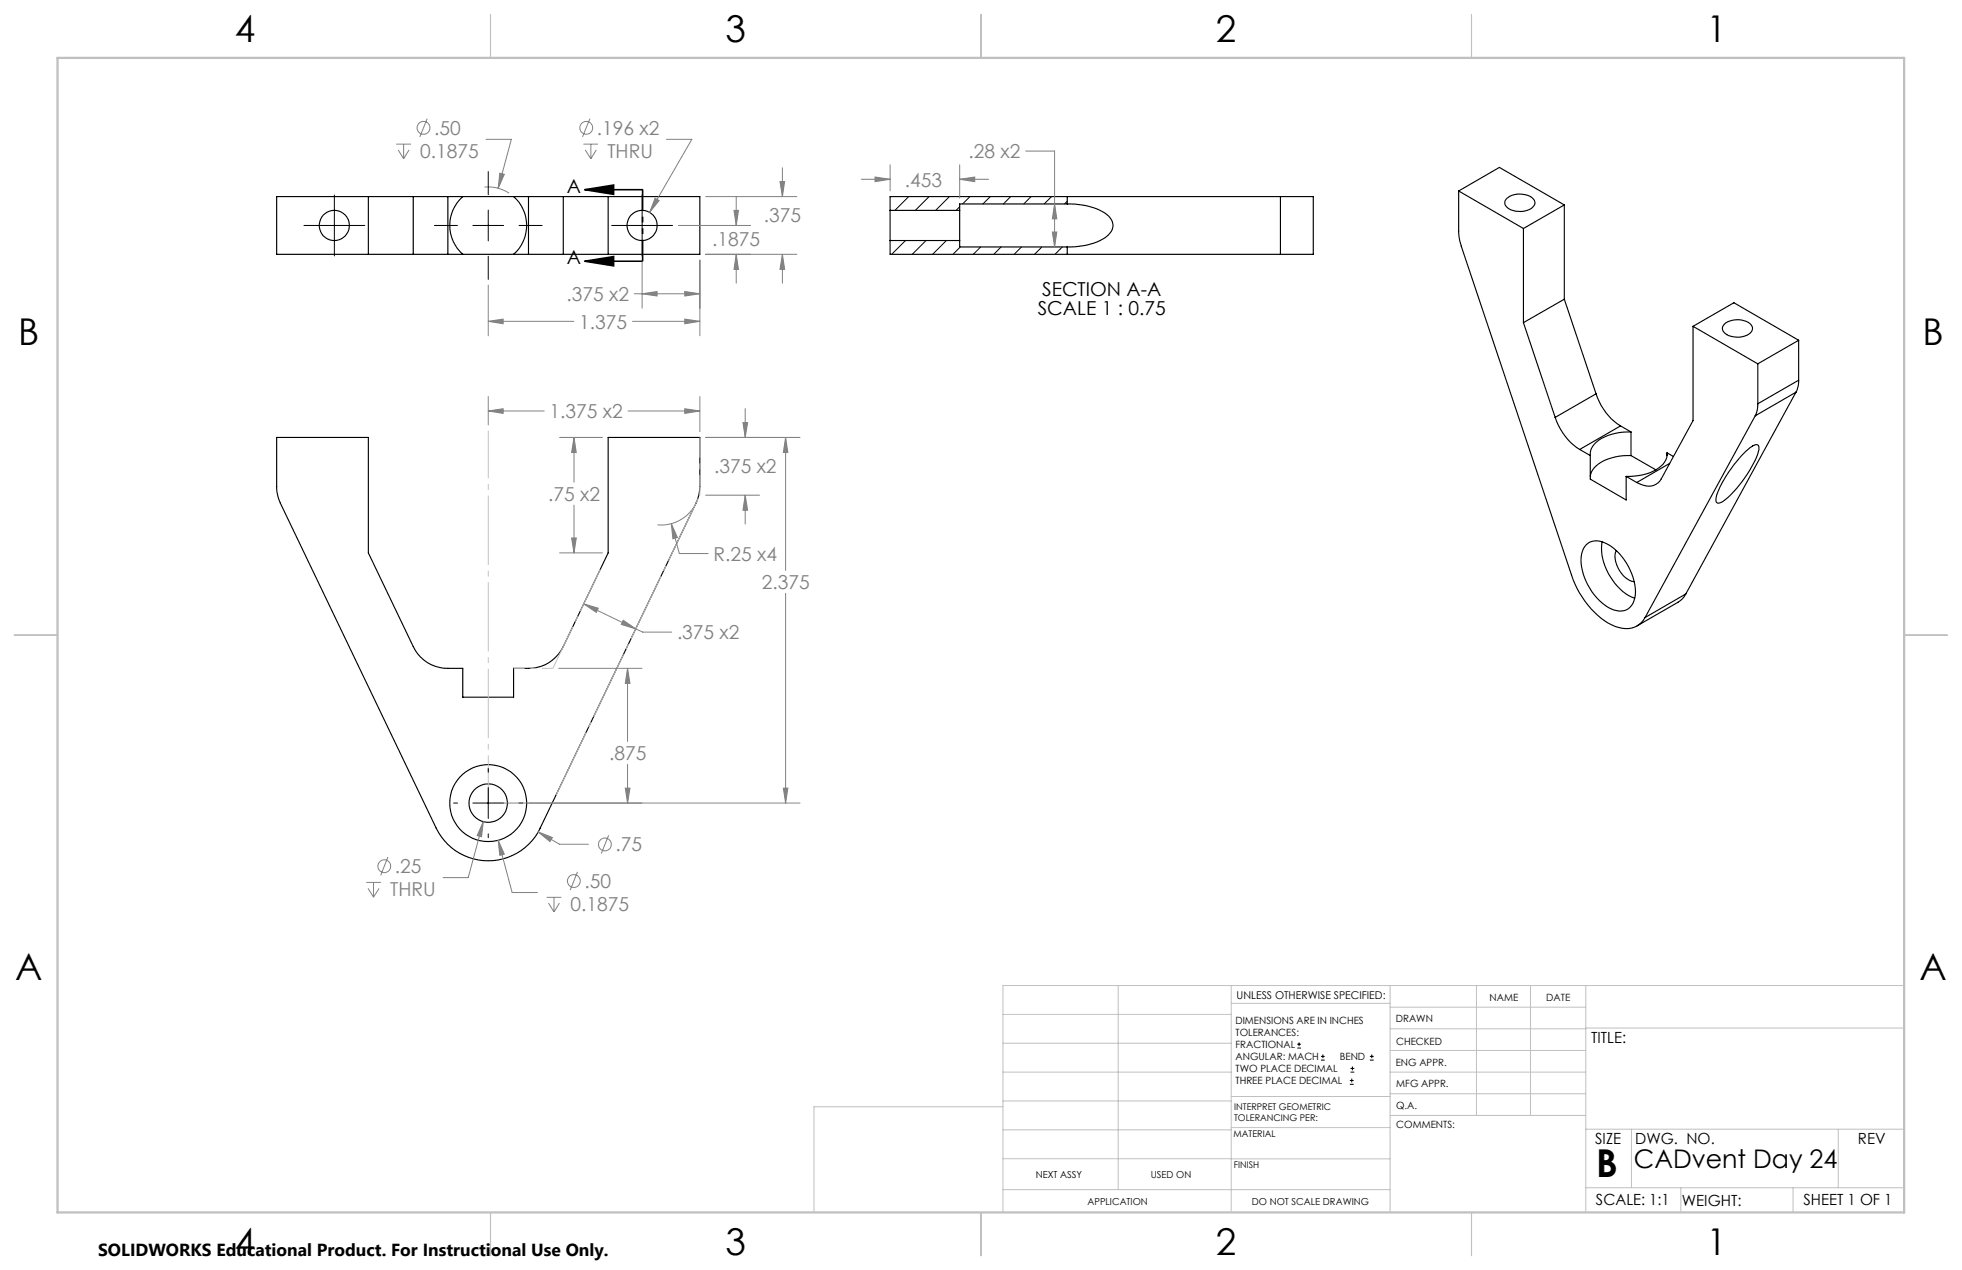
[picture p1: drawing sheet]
<svg xmlns="http://www.w3.org/2000/svg" width="432mm" height="279mm" viewBox="0 0 432 279" stroke-linecap="round" stroke-linejoin="round" font-family="sans-serif">
<g fill="none" stroke="#000" stroke-width=".25">
<path d="M81.1 43.3v12.7M90.9 56h7.7M90.9 43.3h7.7M90.9 43.3h-30v12.7h30M90.9 43.3v12.7M98.6 56h17.7M98.6 43.3h17.7M98.6 43.3v12.7M101.8 43.3a8.5 8.5 0 0 0 0 12.7M113 43.3a8.4 8.4 0 0 1 0 12.7M116.3 56h7.7M116.3 43.3h7.7"/>
<path d="M116.3 43.3v12.7M124 43.3h30v12.7h-30M124 43.3v12.7M133.8 43.3v12.7M195.9 46.3v6.6M195.9 52.9v3.1h85.9M195.9 46.3h15.3M195.9 52.9h15.3M211.2 46.3v6.6M211.2 52.9v1.4h23.7M234.9 44.9a14 14 0 0 1 9.1 2.7 2.73 2.73 0 0 1-.4 4.4 14.4 14.4 0 0 1-8.7 2.3M234.9 43.3v1.6"/>
<path d="M234.9 54.3v1.7M234.9 44.9h-23.7v1.4M281.8 43.3h7.2v12.7h-7.2M281.8 43.3h-85.9v3M281.8 43.3v12.7M321 42v9.2l.6 3 24.3 72.3a19.2 19.2 0 0 0 8.8 11 5.4 5.4 0 0 0 6.5-.6l.9-1M321 42l14.3 8.3M321 42l9-5.2 14.3 8.3M331.6 43.6a4.7 4.7 0 0 1 5.9 .2 1.42 1.42 0 0 1-.9 2.3 4.5 4.5 0 0 1-5.3-.9l-.1-.4a1.16 1.16 0 0 1 .4-1.2zM335.3 50.3v20.7M344.3 45.1l-9 5.2M344.3 45.1v20.7"/>
<path d="M335.3 71l7 20.8M344.3 65.8l-9 5.2M344.3 65.8l7 20.8M372.6 71.8v20.7l-7 12.8a3.3 3.3 0 0 1-4.7 1.2l-.7-.3M372.6 71.8l14.3 8.2M372.6 71.8l9-5.2 14.3 8.3M379.5 71.3a4.7 4.7 0 0 1 5.9 .1 1.45 1.45 0 0 1-.9 2.3 4.6 4.6 0 0 1-5.3-.9 1.21 1.21 0 0 1 .3-1.5zM395.9 74.9l-9 5.1M395.9 74.9v8.7M60.9 96.2h20.2v25.4l9.8 20.6a8.3 8.3 0 0 0 7.7 4.8h3.2v6.4h11.2v-6.4a13.3 13.3 0 0 0 7-.8 8.8 8.8 0 0 0 4-4l9.8-20.6v-25.4h20.2v10.8a8.4 8.4 0 0 1-.8 3.7l-34.3 71.5a12.7 12.7 0 0 1-11.5 7.2 12.7 12.7 0 0 1-11.4-7.2l-34.3-71.5a9.1 9.1 0 0 1-.8-3.7zM342.3 91.8a13.3 13.3 0 0 0 5.4 7.1M347.7 98.9l2.3 1.3"/>
<path d="M351.3 86.6a12.8 12.8 0 0 0 5.4 7.1M351.3 86.6l-9 5.2M356.7 93.7l-9 5.2M356.7 93.7l2.3 1.3M359 95a10 10 0 0 0-8.5 3.2 3.1 3.1 0 0 0-.5 2M359 95v5.2M366.9 99.6a4.1 4.1 0 0 1-2.5 3.8 12.5 12.5 0 0 1-6.5 1.4M366.9 99.6l1.4 .8M366.9 99.6v.6M384.3 99.2a3.1 3.1 0 0 1 2.6-1.3 2.16 2.16 0 0 1-.1 2.3 25.4 25.4 0 0 1-7.9 10.3 .74 .74 0 0 1-1 .1 .74 .74 0 0 1-.3-.9 24.5 24.5 0 0 1 6.7-10.5zM386.3 91.5l-24.2 44.4M386.9 88.8l-.1 1.2-.5 1.5"/>
<path d="M386.9 80v8.8M395.3 86.3l-9 5.2M395.3 86.3l-24.3 44.4M395.9 83.6a5.1 5.1 0 0 1-.6 2.7M395.9 83.6l-9 5.2M349.1 119.8a3.8 3.8 0 0 1 4.8 0 13 13 0 0 1 6 11.1 3.4 3.4 0 0 1-4.1 3.4 10.9 10.9 0 0 1-6.7-6.3 8.4 8.4 0 0 1-.3-7.7zM350 100.2v5.2l7.9 4.6v-5.2M352.6 119.2a12.3 12.3 0 0 0 7.2 12.4M357.9 104.8l2.3 1.4M359 100.2a10 10 0 0 0-8.5 3.2l-.5 1.4M359 100.2l5.4 3.2M367.5 102l-7.3 4.2"/>
<path d="M355.7 121.1a5.5 5.5 0 0 0 1.6 5.6l1.4 1 1 .3M371 130.7a4.4 4.4 0 0 1-1.7 1.8l-9 5.2M371 130.7l-8.9 5.2"/>
<circle cx="73.6" cy="49.6" r="3.3"/>
<circle cx="141.3" cy="49.6" r="3.3"/>
<circle cx="107.5" cy="176.7" r="8.5"/>
<circle cx="107.5" cy="176.7" r="4.2"/>
</g>
<g fill="none" stroke="#000" stroke-width=".22">
<path d="M107.5 37.7v5.1M66.9 49.6h13.4M73.6 42.9v13.4M95.6 49.6h5.1M104.1 49.6h6.7M107.5 46.2v6.8M107.5 56.4v5.1M114.2 49.6h5.1M134.6 49.6h13.4M141.3 42.9v13.4M199.3 52.9l-3 3.1M200 43.3l-3 3"/>
<path d="M203.8 52.9l-3 3.1M204.5 43.3l-3.1 3M208.3 52.9l-3.1 3.1M209 43.3l-3.1 3M211.2 45.5l-.8 .8M211.3 54.3l-1.6 1.7M213.5 43.3l-1.7 1.6M215.8 54.3l-1.6 1.7M217.9 43.3l-1.6 1.6M220.3 54.3l-1.6 1.7M222.4 43.3l-1.6 1.6M224.8 54.3l-1.6 1.7"/>
<path d="M226.9 43.3l-1.6 1.6M229.3 54.3l-1.6 1.7M231.4 43.3l-1.6 1.6M233.3 54.8l-1.1 1.2M233.8 54.3l-.4 .5M234.9 44.3l-.6 .6M99.8 176.7h.9M104.1 176.7h6.7M107.5 169.1v.8M107.5 173.3v6.8M114.2 176.7h.9M107.5 183.4v.9"/>
<path d="M285.5 230.6h.8M285.5 229.7h.8M285.9 229.3v.9M290.7 233.2h.8M290.7 232.4h.8M291.1 232v.8M297.1 238.5h.8M297.1 237.7h.8M297.2 235.9h.9M297.2 235.1h.9M297.5 237.3v.8M297.6 234.6v.9"/>
<path d="M301.5 233.2h.8M301.5 232.4h.8M301.9 232v.8"/>
</g>
<g fill="none" stroke="#808080" stroke-width=".22">
<path d="M87.2 31.7h3.3M87.6 33l1.2 1.9M88.8 31.7v3.2M90 33l-1.2 1.9M94 26.1l-1.6 4M107 30.7h5.5l-2.9 10.7M110 38.1l1 .2-1.4 3.1zM128.4 31.7h3.2M128.8 33l1.2 1.9M129.8 26.1l-1.6 4M130 31.7v3.2M131.2 33l-1.2 1.9"/>
<path d="M146.7 30.7h5.6l-9.3 16M171.7 39.9h1l-.5 3.4zM172.2 36.9v6.4M189.5 39.4h6.4M192.6 38.9l3.3 .5-3.3 .6zM195.9 36.3v5.7M211.2 36.3v7.3M211.2 39.4h6.4M211.2 39.4l3.3-.5v1.1zM225.7 33.2h6.4v21.1M106.6 41.2a8.4 8.4 0 0 1 5.4 1.3M141.3 57.6v10.2"/>
<path d="M144.2 43.6l.9 .5-2.1 2.6zM149.3 49.6h15.9M154 57.2v16.7M155.3 56h20.1M155.3 43.3h20.1M161.5 46.3h1l-.5 3.3zM162 43.3v6.3M162 56v6.3M162 56l.5 3.3h-1zM172.2 56v6.3M172.2 56l.5 3.3h-1zM231.6 51h1l-.5 3.3z"/>
<path d="M232.1 44.9l.5 3.3h-1zM107.5 62.7v11.2M107.5 70.7h18.8M107.5 70.7l3.2-.5v1zM139.2 70.7h14.8M139.6 64.6h14.4M141.3 64.6l3.3-.5v1zM150.7 70.2l3.3 .5-3.3 .5zM150.7 64.1l3.3 .5-3.3 .5zM107.5 90.4l3.2-.5v1zM107.5 87.2v6.3M107.5 90.4h12.3"/>
<path d="M123.2 96.2h9.4M126.3 96.2v9.9M126.3 96.2l.5 3.4h-1zM138.2 90.4h15.8M150.7 89.9l3.3 .5-3.3 .5zM154 87.2v7.8M155.3 96.2h20.8M163.5 93h1l-.5 3.2zM164 89.9v6.3M172.9 96.2v29.3M172.9 96.2l.5 3.4h-1zM125.8 118.4h1l-.5 3.2z"/>
<path d="M126.3 111.1v10.5M147.7 115.2l1.8 6.6h6.4M147.7 115.2l1.4 3.1-1 .2zM152.5 111.8a8.5 8.5 0 0 1-7.8 3.7M155.3 108.9h11.9M164 108.9l.5 3.4h-1zM164 108.9v6.4M123.2 121.6h9.4M128.5 132.9l3.2 .9-.5 .9zM128.5 132.9l11.4 5.5M137.2 136.5l2.7 1.9-3.2-1zM139.9 138.4l1.6 .7h6.3"/>
<path d="M172.9 130.5v46.2M122.9 147h18.4M138.1 147l.5 3.4h-1zM138.1 147v16.1M108.7 176.7h67.4M137.6 173.4h1l-.5 3.3zM138.1 168.2v8.5M172.4 173.4h1l-.5 3.3zM80.6 194.1h3.2M81 195.4l1.2 2M82.2 194.1v3.3M83.4 195.4l-1.2 2"/>
<path d="M85.4 188.6l-1.6 4M106.4 180.8l-3.4 12.3h-5.5M106.4 180.8l-.4 3.3-1-.3zM109.6 184.9l3.1 11.5h5.6M109.6 184.9l1.4 3-1 .3zM118.4 183l4.8 2.7h6.3M118.4 183l3.2 1.3-.6 .8zM120.3 197.4h3.2M120.7 198.7l1.2 1.9M121.9 197.4v3.2M123.1 198.7l-1.2 1.9M127.1 191.8l-1.6 4"/>
<path d="M133.9 183.8l-1.6 4"/>
<circle cx="93.2" cy="28.1" r="1.41"/>
<circle cx="129" cy="28.1" r="1.4"/>
<circle cx="84.6" cy="190.6" r="1.4"/>
<circle cx="126.3" cy="193.8" r="1.41"/>
<circle cx="133.1" cy="185.8" r="1.41"/>
</g>
<path d="M128.7 41.7l6.3-1v2.1zM128.7 57.5l6.3-1.1v2.1zM128.7 41.7h12.7M128.7 57.5h12.7" fill="none" stroke="#000" stroke-width=".35"/>
<path d="M141.4 41.7v15.8" fill="none" stroke="#000" stroke-width=".35" stroke-dasharray="6.3 1.3 1.3 1.3 1.3 1.3" stroke-dashoffset="1.7" stroke-linecap="butt"/>
<path d="M107.5 176.7v-81.9" fill="none" stroke="#c0c0c0" stroke-width=".22" stroke-dasharray="15.2 1.3 1.3 1.3" stroke-dashoffset="4.8" stroke-linecap="butt"/>
<path d="M154 96.2v12.7" fill="none" stroke="#c0c0c0" stroke-width=".22" stroke-dasharray="15.2 1.3 1.3 1.3" stroke-dashoffset="10.8" stroke-linecap="butt"/>
<path d="M154 108.9l-31.9 66.6" fill="none" stroke="#c0c0c0" stroke-width=".22" stroke-dasharray="15.2 1.3 1.3 1.3" stroke-dashoffset="-.7" stroke-linecap="butt"/>
<path d="M113.1 147h8.6" fill="none" stroke="#c0c0c0" stroke-width=".22" stroke-dasharray="15.2 1.3 1.3 1.3" stroke-dashoffset="12.8" stroke-linecap="butt"/>
<path d="M121.7 147l10.4-21.7" fill="none" stroke="#c0c0c0" stroke-width=".22" stroke-dasharray="15.2 1.3 1.3 1.3" stroke-dashoffset="5.1" stroke-linecap="butt"/>
<g fill="none" stroke="#c0c0c0" stroke-width=".22">
<path d="M246.1 216.8v44.9M271 216.8v49.9M305.9 216.8v49.9M324.9 216.8v28.6M336.8 216.8v28.6M349 216.8v49.9M419.1 216.8h-198.4v49.9M220.7 235.9h50.3M220.7 229.5h50.3M220.7 223.2h50.3M271 220.7h34.9M305.9 231.1h43.1"/>
<path d="M305.9 226.3h43.1M305.9 221.6h43.1M305.9 235.9h43.1M349 226.2h70.1M220.7 248.6h50.3M220.7 242.2h50.3M220.7 254.9h50.3M220.7 243.5h-41.6v23.2M271 255h34.9M271 248.1h35M271 241.2h35M305.9 240.6h43.1"/>
<path d="M306 245.4h43M349 248.4h70.1M359.1 248.4v12.9M404.6 248.4v12.9M220.7 261.7h85.2M349 261.3h70.1M369.9 261.3v5.4M394.6 261.3v5.4"/>
</g>
<path d="M108 3.2v9.5M215.9 3.2v9.5M323.8 3.2v9.5M3.1 139.7h9.6M419.1 139.7h9.5M108 266.7v9.6M215.9 266.7v9.6M323.8 266.7v9.6" fill="none" stroke="#c0c0c0" stroke-width=".25"/>
<path d="M12.7 12.7h406.4v254h-406.4z" fill="none" stroke="#c0c0c0" stroke-width=".5"/>
<path d="M128.7 41.7l6.3-1v2.1zM128.7 57.5l6.3-1.1v2.1z" fill="#000"/>
<g fill="#808080">
<path d="M126.3 96.2l.5 3.4h-1zM125.8 118.4h1l-.5 3.2zM172.9 96.2l.5 3.4h-1zM172.4 173.4h1l-.5 3.3zM106.4 180.8l-1.4 3 1 .3zM109.6 184.9l.4 3.3 1-.3zM118.4 183l2.6 2.1 .6-.8zM147.7 115.2l.4 3.3 1-.2zM110 38.1l-.4 3.3 1.4-3.1zM172.2 56l.5 3.3h-1zM171.7 39.9h1l-.5 3.4zM144.2 43.6l-1.2 3.1 2.1-2.6zM150.7 70.2l3.3 .5-3.3 .5zM107.5 70.7l3.2-.5v1zM141.3 64.6l3.3-.5v1zM150.7 64.1l3.3 .5-3.3 .5zM162 56l.5 3.3h-1zM161.5 46.3h1l-.5 3.3zM192.6 38.9l3.3 .5-3.3 .6zM211.2 39.4l3.3-.5v1.1zM232.1 44.9l.5 3.3h-1zM231.6 51h1l-.5 3.3z"/>
<path d="M163.5 93h1l-.5 3.2zM164 108.9l.5 3.4h-1zM128.5 132.9l3.2 .9-.5 .9zM137.2 136.5l2.7 1.9-3.2-1zM107.5 90.4l3.2-.5v1zM150.7 89.9l3.3 .5-3.3 .5zM137.6 173.4h1l-.5 3.3zM138.1 147l.5 3.4h-1z"/>
</g>
<text font-size="8.5" x="351.3" y="259">B</text>
<g font-size="8.1">
<text x="51.7" y="9.3">4</text>
<text x="159.7" y="9.3">3</text>
<text x="267.6" y="9.3">2</text>
<text x="375.6" y="9.3">1</text>
<text x="4" y="76">B</text>
<text x="423.1" y="76">B</text>
<text x="3.3" y="215.7">A</text>
<text x="422.4" y="215.7">A</text>
<text x="51.7" y="276">4</text>
<text x="159.7" y="276">3</text>
<text x="267.6" y="276">2</text>
<text x="375.6" y="276">1</text>
</g>
<text font-size="5.6" x="359.6" y="257">CADvent Day 24</text>
<g font-size="4.2" fill="#808080">
<text x="95.6" y="29.7">.50</text>
<text x="131.4" y="29.7">.196 x2</text>
<text x="92.5" y="34.8">0.1875</text>
<text x="133.7" y="34.8">THRU</text>
<text x="213.2" y="34.8">.28 x2</text>
<text x="199.2" y="41">.453</text>
<text x="168.1" y="48.7">.375</text>
<text x="156.8" y="54.2">.1875</text>
<text x="124.7" y="66.2">.375 x2</text>
<text x="127.5" y="72.3">1.375</text>
<text x="121" y="92">1.375 x2</text>
<text x="157.1" y="104.1">.375 x2</text>
<text x="120.6" y="110.2">.75 x2</text>
<text x="157" y="123.4">R.25 x4</text>
<text x="167.6" y="129.6">2.375</text>
<text x="149" y="140.7">.375 x2</text>
<text x="134" y="167.2">.875</text>
<text x="135.5" y="187.3">.75</text>
<text x="85.9" y="197.2">THRU</text>
<text x="86.9" y="192.1">.25</text>
<text x="128.6" y="195.4">.50</text>
<text x="125.6" y="200.5">0.1875</text>
</g>
<g font-size="4.2">
<text x="124.7" y="42.4">A</text>
<text x="124.7" y="58.2">A</text>
<text x="229.4" y="65.2">SECTION A-A</text>
<text x="228.4" y="69.4">SCALE 1 : 0.75</text>
</g>
<text font-size="3.8" x="21.6" y="276.3">SOLIDWORKS Educational Product. For Instructional Use Only.</text>
<g font-size="3.4">
<text x="350.2" y="229.5">TITLE:</text>
<text x="351.1" y="251.6">SIZE</text>
<text x="359.9" y="251.6">DWG. NO.</text>
<text x="408.9" y="251.7">REV</text>
<text x="351.2" y="265.2">SCALE: 1:1</text>
<text x="370.1" y="265.3">WEIGHT:</text>
<text x="396.9" y="265.2">SHEET 1 OF 1</text>
</g>
<text font-size="2.4" x="272.2" y="219.7">UNLESS OTHERWISE SPECIFIED:</text>
<g font-size="2.2">
<text x="327.8" y="220.1">NAME</text>
<text x="340.3" y="220.2">DATE</text>
<text x="271.9" y="225.3">DIMENSIONS ARE IN INCHES</text>
<text x="271.9" y="227.9">TOLERANCES:</text>
<text x="307.2" y="224.9">DRAWN</text>
<text x="271.9" y="230.6">FRACTIONAL</text>
<text x="271.9" y="233.2">ANGULAR: MACH</text>
<text x="294.9" y="233.2">BEND</text>
<text x="307.3" y="229.8">CHECKED</text>
<text x="271.9" y="235.9">TWO PLACE DECIMAL</text>
<text x="271.9" y="238.5">THREE PLACE DECIMAL</text>
<text x="307.2" y="234.5">ENG APPR.</text>
<text x="307.3" y="239.2">MFG APPR.</text>
<text x="307.3" y="243.9">Q.A.</text>
<text x="307.3" y="248.1">COMMENTS:</text>
</g>
<g font-size="2.1">
<text x="227.9" y="259.2">NEXT ASSY</text>
<text x="253.3" y="259.2">USED ON</text>
<text x="239.3" y="265">APPLICATION</text>
<text x="275.5" y="265.1">DO NOT SCALE DRAWING</text>
</g>
<g font-size="2">
<text x="271.6" y="244.1">INTERPRET GEOMETRIC</text>
<text x="271.5" y="250.2">MATERIAL</text>
<text x="271.6" y="246.6">TOLERANCING PER:</text>
<text x="271.5" y="257">FINISH</text>
</g>
</svg>
